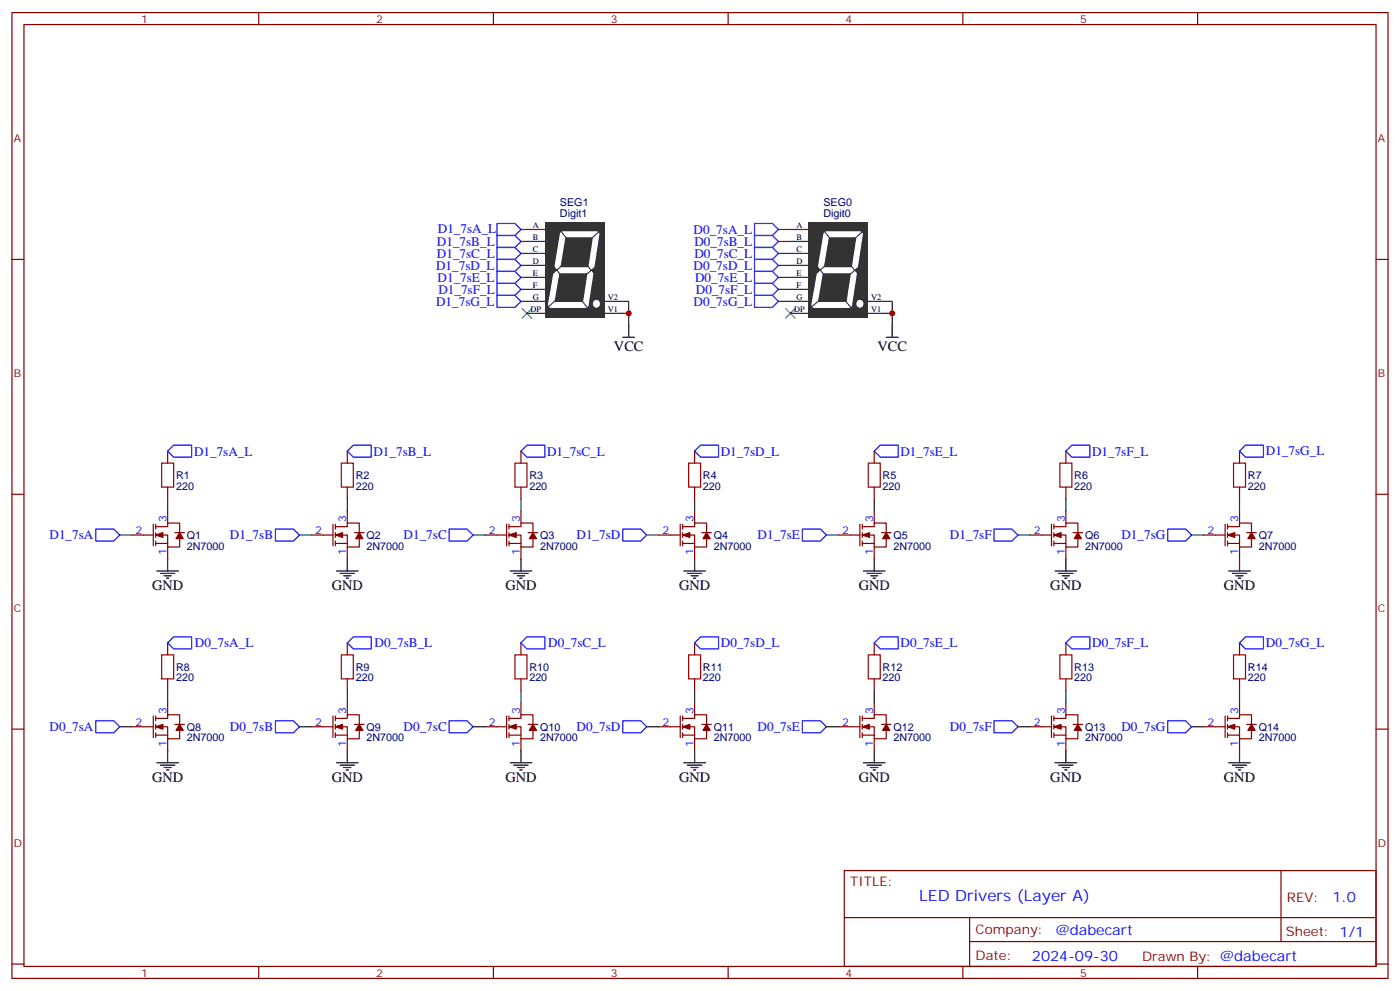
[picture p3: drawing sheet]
<svg xmlns="http://www.w3.org/2000/svg" width="412mm" height="292mm" viewBox="0 0 412 292" stroke-linecap="round" stroke-linejoin="round" font-family="sans-serif">
<g fill="none" stroke="#870000" stroke-width=".35">
<path d="M3.5 3.7h405.4v284.3h-405.4zM7.1 7.2h398.2v277.3h-398.2zM76.2 3.7v3.5M145.3 3.7v3.5M214.5 3.7v3.5M283.6 3.7v3.5M352.8 3.7v3.5M3.5 76.4h3.6M405.3 76.4h3.6M3.5 145.5h3.6M405.3 145.5h3.6M3.5 214.7h3.6"/>
<path d="M405.3 214.7h3.6M248.7 256.3h156.6v28.2h-156.6zM377.3 256.3v20.9M248.7 270.1h156.5M285.6 277.2h119.6M285.6 270.1v14.2M3.5 283.8h3.6M76.2 284.5v3.5M145.3 284.5v3.5M214.5 284.5v3.5M283.6 284.5v3.5M352.8 284.5v3.5"/>
<path d="M405.3 283.8h3.6"/>
</g>
<g fill="none" stroke="#00f" stroke-width=".35">
<path d="M146.4 69.3h5.3l1.8 1.8-1.8 1.7h-5.3zM146.4 72.8h5.3l1.8 1.8-1.8 1.8h-5.3zM146.4 76.4h5.3l1.8 1.7-1.8 1.8h-5.3zM146.4 79.9h5.3l1.8 1.8-1.8 1.7h-5.3zM222.2 79.9h5.3l1.8 1.8-1.8 1.7h-5.3zM222.2 76.4h5.3l1.8 1.7-1.8 1.8h-5.3zM222.2 72.8h5.3l1.8 1.8-1.8 1.8h-5.3zM222.2 69.3h5.3l1.8 1.8-1.8 1.7h-5.3zM222.2 65.8h5.3l1.8 1.8-1.8 1.7h-5.3zM146.4 83.4h5.3l1.8 1.8-1.8 1.8h-5.3zM146.4 87h5.3l1.8 1.7-1.8 1.8h-5.3zM222.2 87h5.3l1.8 1.7-1.8 1.8h-5.3z"/>
<path d="M222.2 83.4h5.3l1.8 1.8-1.8 1.8h-5.3zM28.2 155.8h5.3l1.8 1.7-1.8 1.8h-5.3z"/>
</g>
<path d="M153.8 90.8l2.8 2.9M156.6 90.8l-2.8 2.9M231.4 90.8l2.8 2.9M234.2 90.8l-2.8 2.9" fill="none" stroke="#3c3" stroke-width=".35"/>
<path d="M155.2 78.1h5.3M155.2 74.6h5.3M155.2 71.1h5.3M155.2 67.6h5.3M155.2 88.7h5.3M155.2 92.3h5.3M155.2 85.2h5.3M155.2 81.7h5.3M178.2 88.7h5.2M178.2 92.3h5.2" fill="none" stroke="#000" stroke-width=".35"/>
<path d="M160.5 65.4h17.7v28.3h-17.7z" fill="#333"/>
<path d="M164 79.6l-1.7 10.2h10.2l3.2-20.8h-9.9l-1.8 10.6h9.9" fill="none" stroke="#fff" stroke-width="1.8"/>
<path d="M165.1 67.9l9.1 11.7-13.3 11.2M176.7 67.9l-12.7 11.6 9.6 11.7" fill="none" stroke="#333" stroke-width=".32"/>
<path d="M163 78l1.2 1.5-1.7 1.5zM174 79.5l1.1 1.4 .4-2.7z" fill="#333"/>
<circle cx="175.6" cy="89.4" r="1.11" fill="#fff"/>
<path d="M232.8 78.1h5.3M232.8 74.6h5.3M232.8 71.1h5.3M232.8 67.6h5.3M232.8 88.7h5.3M232.8 92.3h5.3M232.8 85.2h5.3M232.8 81.7h5.3M255.8 88.7h5.3M255.8 92.3h5.3" fill="none" stroke="#000" stroke-width=".35"/>
<path d="M238.1 65.4h17.7v28.3h-17.7z" fill="#333"/>
<path d="M241.7 79.6l-1.8 10.2h10.2l3.2-20.8h-9.9l-1.7 10.6h9.8" fill="none" stroke="#fff" stroke-width="1.8"/>
<path d="M242.7 67.9l9.1 11.7-13.3 11.2M254.4 67.9l-12.8 11.6 9.6 11.7" fill="none" stroke="#333" stroke-width=".32"/>
<path d="M240.6 78l1.2 1.5-1.6 1.5zM251.6 79.5l1.1 1.4 .4-2.7z" fill="#333"/>
<circle cx="253.2" cy="89.4" r="1.11" fill="#fff"/>
<g fill="none" stroke="#000" stroke-width=".35">
<path d="M183.4 99.3h3.6M185.2 95.8v3.5M261.1 99.3h3.5M262.8 95.8v3.5M46.2 168.1h6.4M47.3 168.8h4.2M48.3 169.5h2.1M49 170.2h.7M49.4 164.6v3.5M99.1 168.1h6.4M100.2 168.8h4.2M101.2 169.5h2.2"/>
<path d="M102 170.2h.7M102.3 164.6v3.5M150.3 168.1h6.3M151.3 168.8h4.3M152.4 169.5h2.1M153.1 170.2h.7M153.5 164.6v3.5M201.4 168.1h6.4M202.5 168.8h4.2M203.6 169.5h2.1M204.3 170.2h.7M204.6 164.6v3.5"/>
<path d="M254.4 168.1h6.3M255.4 168.8h4.2M256.5 169.5h2.1M257.2 170.2h.7M257.5 164.6v3.5M310.8 168.1h6.3M311.9 168.8h4.2M312.9 169.5h2.1M313.6 170.2h.7M314 164.6v3.5M361.9 168.1h6.4M363 168.8h4.2"/>
<path d="M364.1 169.5h2.1M364.8 170.2h.7M365.1 164.6v3.5M46.2 224.5h6.4M47.3 225.2h4.2M48.3 226h2.1M49 226.7h.7M49.4 221v3.5M99.1 224.5h6.4M100.2 225.2h4.2M101.2 226h2.2M102 226.7h.7"/>
<path d="M102.3 221v3.5M150.3 224.5h6.3M151.3 225.2h4.3M152.4 226h2.1M153.1 226.7h.7M153.5 221v3.5M201.4 224.5h6.4M202.5 225.2h4.2M203.6 226h2.1M204.3 226.7h.7M204.6 221v3.5M254.4 224.5h6.3"/>
<path d="M255.4 225.2h4.2M256.5 226h2.1M257.2 226.7h.7M257.5 221v3.5M310.8 224.5h6.3M311.9 225.2h4.2M312.9 226h2.1M313.6 226.7h.7M314 221v3.5M361.9 224.5h6.4M363 225.2h4.2M364.1 226h2.1"/>
<path d="M364.8 226.7h.7M365.1 221v3.5"/>
</g>
<g fill="none" stroke="#008700" stroke-width=".35">
<path d="M153.5 67.6h1.7M153.5 78.1h1.7M153.5 74.6h1.7M153.5 71.1h1.7M229.3 67.6h3.5M229.3 78.1h3.5M229.3 74.6h3.5M229.3 71.1h3.5M153.5 88.7h1.7M153.5 85.2h1.7M153.5 81.7h1.7M183.4 88.7h1.8v7.1"/>
<path d="M183.4 92.3h1.8M229.3 88.7h3.5M229.3 85.2h3.5M229.3 81.7h3.5M261.1 88.7h1.7v7.1M261.1 92.3h1.7M35.3 157.5h3.5M49.4 146.9v3.6M88.2 157.5h3.5M102.3 146.9v3.6M139.3 157.5h3.6M153.5 146.9v3.6"/>
<path d="M190.5 157.5h3.5M204.6 146.9v3.6M243.4 157.5h3.5M257.5 146.9v3.6M299.9 157.5h3.5M314 146.9v3.6M351 157.5h3.5M365.1 146.9v3.6M35.3 214h3.5M49.4 203.4v3.5M88.2 214h3.5M102.3 203.4v3.5"/>
<path d="M139.3 214h3.6M153.5 203.4v3.5M190.5 214h3.5M204.6 203.4v3.5M243.4 214h3.5M257.5 203.4v3.5M299.9 214h3.5M314 203.4v3.5M351 214h3.5M365.1 203.4v3.5"/>
</g>
<g fill="none" stroke="#870000" stroke-width=".35">
<path d="M49.4 132.8v3.5M102.3 132.8v3.5M153.5 132.8v3.5M204.6 132.8v3.5M257.5 132.8v3.5M314 132.8v3.5M365.1 132.8v3.5M38.8 157.5h6.4M45.2 154.3v6.4M45.9 157.5h3.5v3.5h3.5v-2.4M45.9 155h3.5v-1h3.5v2.8M45.9 154.3v1.5"/>
<path d="M45.9 156.8v1.4M45.9 159.3v1.4M45.9 160h3.5M49.4 143.4v3.5M49.4 150.5v3.5M51.5 156.8h2.8M91.7 157.5h6.4M98.1 154.3v6.4M98.8 157.5h3.5v3.5h3.5v-2.4M98.8 155h3.5v-1h3.5v2.8M98.8 160h3.5M98.8 154.3v1.5"/>
<path d="M98.8 156.8v1.4M98.8 159.3v1.4M102.3 143.4v3.5M102.3 150.5v3.5M104.4 156.8h2.8M142.9 157.5h6.3M149.2 154.3v6.4M149.9 157.5h3.6v3.5h3.5v-2.4M149.9 155h3.6v-1h3.5v2.8M149.9 160h3.6M149.9 154.3v1.5M149.9 156.8v1.4"/>
<path d="M149.9 159.3v1.4M153.5 143.4v3.5M153.5 150.5v3.5M155.6 156.8h2.8M194 157.5h6.4M200.4 154.3v6.4M201.1 157.5h3.5v3.5h3.5v-2.4M201.1 155h3.5v-1h3.5v2.8M201.1 160h3.5M201.1 154.3v1.5M201.1 156.8v1.4M201.1 159.3v1.4"/>
<path d="M204.6 143.4v3.5M204.6 150.5v3.5M206.7 156.8h2.8M246.9 157.5h6.4M253.3 154.3v6.4M254 157.5h3.5v3.5h3.6v-2.4M254 155h3.5v-1h3.6v2.8M254 160h3.5M254 154.3v1.5M254 156.8v1.4M254 159.3v1.4M257.5 143.4v3.5"/>
<path d="M257.5 150.5v3.5M259.6 156.8h2.9M303.4 157.5h6.3M309.7 154.3v6.4M310.4 157.5h3.6v3.5h3.5v-2.4M310.4 155h3.6v-1h3.5v2.8M310.4 160h3.6M310.4 154.3v1.5M310.4 156.8v1.4M310.4 159.3v1.4M314 143.4v3.5M314 150.5v3.5"/>
<path d="M316.1 156.8h2.8M354.5 157.5h6.4M360.9 154.3v6.4M361.6 157.5h3.5v3.5h3.6v-2.4M361.6 155h3.5v-1h3.6v2.8M361.6 160h3.5M361.6 154.3v1.5M361.6 156.8v1.4M361.6 159.3v1.4M365.1 143.4v3.5M365.1 150.5v3.5M367.2 156.8h2.9"/>
<path d="M49.4 161v3.6M102.3 161v3.6M153.5 161v3.6M204.6 161v3.6M257.5 161v3.6M314 161v3.6M365.1 161v3.6M49.4 189.3v3.5M49.4 199.8v3.6M102.3 189.3v3.5M102.3 199.8v3.6M153.5 189.3v3.5"/>
<path d="M153.5 199.8v3.6M204.6 189.3v3.5M204.6 199.8v3.6M257.5 189.3v3.5M257.5 199.8v3.6M314 189.3v3.5M314 199.8v3.6M365.1 189.3v3.5M365.1 199.8v3.6M38.8 214h6.4M45.2 210.8v6.3M45.9 214h3.5v3.5h3.5v-2.5"/>
<path d="M45.9 211.5h3.5v-1.1h3.5v2.9M45.9 210.8v1.4M45.9 213.3v1.4M45.9 215.7v1.4M45.9 216.4h3.5M49.4 206.9v3.5M49.4 217.5v3.5M51.5 213.3h2.8M91.7 214h6.4M98.1 210.8v6.3M98.8 214h3.5v3.5h3.5v-2.5M98.8 211.5h3.5v-1.1h3.5v2.9"/>
<path d="M98.8 210.8v1.4M98.8 213.3v1.4M98.8 215.7v1.4M98.8 216.4h3.5M102.3 206.9v3.5M102.3 217.5v3.5M104.4 213.3h2.8M142.9 214h6.3M149.2 210.8v6.3M149.9 214h3.6v3.5h3.5v-2.5M149.9 211.5h3.6v-1.1h3.5v2.9M149.9 210.8v1.4"/>
<path d="M149.9 213.3v1.4M149.9 215.7v1.4M149.9 216.4h3.6M153.5 206.9v3.5M153.5 217.5v3.5M155.6 213.3h2.8M194 214h6.4M200.4 210.8v6.3M201.1 214h3.5v3.5h3.5v-2.5M201.1 211.5h3.5v-1.1h3.5v2.9M201.1 210.8v1.4M201.1 213.3v1.4"/>
<path d="M201.1 215.7v1.4M201.1 216.4h3.5M204.6 206.9v3.5M204.6 217.5v3.5M206.7 213.3h2.8M246.9 214h6.4M253.3 210.8v6.3M254 214h3.5v3.5h3.6v-2.5M254 211.5h3.5v-1.1h3.6v2.9M254 210.8v1.4M254 213.3v1.4M254 215.7v1.4"/>
<path d="M254 216.4h3.5M257.5 206.9v3.5M257.5 217.5v3.5M259.6 213.3h2.9M303.4 214h6.3M309.7 210.8v6.3M310.4 214h3.6v3.5h3.5v-2.5M310.4 211.5h3.6v-1.1h3.5v2.9M310.4 210.8v1.4M310.4 213.3v1.4M310.4 215.7v1.4M310.4 216.4h3.6"/>
<path d="M314 206.9v3.5M314 217.5v3.5M316.1 213.3h2.8M354.5 214h6.4M360.9 210.8v6.3M361.6 214h3.5v3.5h3.6v-2.5M361.6 211.5h3.5v-1.1h3.6v2.9M361.6 216.4h3.5M361.6 210.8v1.4M361.6 213.3v1.4M361.6 215.7v1.4M365.1 206.9v3.5"/>
<path d="M365.1 217.5v3.5M367.2 213.3h2.9"/>
</g>
<g fill="#870000" stroke="#870000" stroke-width=".35">
<path d="M52.9 156.8l1.1 1.8h-2.1z"/>
<path d="M45.9 157.5l2.1-.7v1.4z"/>
<path d="M105.8 156.8l1.1 1.8h-2.1z"/>
<path d="M98.8 157.5l2.1-.7v1.4z"/>
<path d="M157 156.8l1 1.8h-2.1z"/>
<path d="M149.9 157.5l2.1-.7v1.4z"/>
<path d="M208.1 156.8l1.1 1.8h-2.1z"/>
<path d="M201.1 157.5l2.1-.7v1.4z"/>
<path d="M261.1 156.8l1 1.8h-2.1z"/>
<path d="M254 157.5l2.1-.7v1.4z"/>
<path d="M317.5 156.8l1.1 1.8h-2.2z"/>
<path d="M310.4 157.5l2.2-.7v1.4z"/>
<path d="M52.9 213.3l1.1 1.7h-2.1z"/>
<path d="M45.9 214l2.1-.7v1.4z"/>
<path d="M105.8 213.3l1.1 1.7h-2.1z"/>
<path d="M98.8 214l2.1-.7v1.4z"/>
<path d="M157 213.3l1 1.7h-2.1z"/>
<path d="M149.9 214l2.1-.7v1.4z"/>
<path d="M208.1 213.3l1.1 1.7h-2.1z"/>
<path d="M201.1 214l2.1-.7v1.4z"/>
<path d="M261.1 213.3l1 1.7h-2.1z"/>
<path d="M254 214l2.1-.7v1.4z"/>
<path d="M317.5 213.3l1.1 1.7h-2.2z"/>
<path d="M310.4 214l2.2-.7v1.4z"/>
<path d="M368.7 213.3l1 1.7h-2.1z"/>
<path d="M361.6 214l2.1-.7v1.4z"/>
<path d="M368.7 156.8l1 1.8h-2.1z"/>
<path d="M361.6 157.5l2.1-.7v1.4z"/>
</g>
<g fill="none" stroke="#a10000" stroke-width=".35">
<path d="M47.6 136.3h3.6v7.1h-3.6zM100.5 136.3h3.6v7.1h-3.6zM151.7 136.3h3.5v7.1h-3.5zM202.8 136.3h3.6v7.1h-3.6zM255.8 136.3h3.5v7.1h-3.5zM312.2 136.3h3.5v7.1h-3.5zM363.4 136.3h3.5v7.1h-3.5zM47.6 192.8h3.6v7h-3.6zM100.5 192.8h3.6v7h-3.6zM151.7 192.8h3.5v7h-3.5zM202.8 192.8h3.6v7h-3.6zM255.8 192.8h3.5v7h-3.5z"/>
<path d="M312.2 192.8h3.5v7h-3.5zM363.4 192.8h3.5v7h-3.5z"/>
</g>
<g fill="none" stroke="#00f" stroke-width=".35">
<path d="M146.4 65.8h5.3l1.8 1.8-1.8 1.7h-5.3zM49.4 132.8l1.8-1.7h5.2v3.5h-5.2zM102.3 132.8l1.8-1.7h5.3v3.5h-5.3zM153.5 132.8l1.7-1.7h5.3v3.5h-5.3zM204.6 132.8l1.8-1.7h5.3v3.5h-5.3zM259.3 131.1h5.3v3.5h-5.3l-1.8-1.8zM314 132.8l1.7-1.7h5.3v3.5h-5.3zM365.1 132.8l1.8-1.7h5.3v3.5h-5.3zM81.1 155.8h5.3l1.8 1.7-1.8 1.8h-5.3zM132.3 155.8h5.3l1.7 1.7-1.7 1.8h-5.3zM183.4 155.8h5.3l1.8 1.7-1.8 1.8h-5.3zM236.4 155.8h5.3l1.7 1.7-1.7 1.8h-5.3z"/>
<path d="M292.8 155.8h5.3l1.8 1.7-1.8 1.8h-5.3zM344 155.8h5.2l1.8 1.7-1.8 1.8h-5.2zM51.2 187.5h5.2v3.5h-5.2l-1.8-1.7zM102.3 189.3l1.8-1.8h5.3v3.5h-5.3zM155.2 187.5h5.3v3.5h-5.3l-1.7-1.7zM204.6 189.3l1.8-1.8h5.3v3.5h-5.3zM259.3 187.5h5.3v3.5h-5.3l-1.8-1.7zM314 189.3l1.7-1.8h5.3v3.5h-5.3zM365.1 189.3l1.8-1.8h5.3v3.5h-5.3zM28.2 212.2h5.3l1.8 1.8-1.8 1.7h-5.3zM81.1 212.2h5.3l1.8 1.8-1.8 1.7h-5.3zM132.3 212.2h5.3l1.7 1.8-1.7 1.7h-5.3z"/>
<path d="M183.4 212.2h5.3l1.8 1.8-1.8 1.7h-5.3zM236.4 212.2h5.3l1.7 1.8-1.7 1.7h-5.3zM292.8 212.2h5.3l1.8 1.8-1.8 1.7h-5.3zM344 212.2h5.2l1.8 1.8-1.8 1.7h-5.2z"/>
</g>
<g fill="#c00">
<circle cx="185.2" cy="92.3" r=".88"/>
<circle cx="262.8" cy="92.3" r=".88"/>
</g>
<text font-size="4.6" fill="#00f" x="270.8" y="265.3">LED Drivers (Layer A)</text>
<g font-size="4.2">
<text x="180.9" y="103.3">VCC</text>
<text x="258.5" y="103.3">VCC</text>
<text x="44.8" y="173.7">GND</text>
<text x="97.7" y="173.7">GND</text>
<text x="148.9" y="173.7">GND</text>
<text x="200" y="173.7">GND</text>
<text x="252.9" y="173.7">GND</text>
<text x="309.4" y="173.7">GND</text>
<text x="360.5" y="173.7">GND</text>
<text x="44.8" y="230.2">GND</text>
<text x="97.7" y="230.2">GND</text>
<text x="148.9" y="230.2">GND</text>
<text x="200" y="230.2">GND</text>
<text x="252.9" y="230.2">GND</text>
<text x="309.4" y="230.2">GND</text>
<text x="360.5" y="230.2">GND</text>
</g>
<g font-size="4.2" fill="#00f">
<text x="392.5" y="265.6">1.0</text>
<text x="310.9" y="275.1">@dabecart</text>
<text x="304" y="282.9">2024-09-30</text>
</g>
<g font-size="3.9" fill="#00f">
<text x="129" y="68.7">D1_7sA_L</text>
<text x="204.3" y="68.8">D0_7sA_L</text>
<text x="128.7" y="72.3">D1_7sB_L</text>
<text x="128.7" y="75.9">D1_7sC_L</text>
<text x="204.5" y="75.9">D0_7sC_L</text>
<text x="204.5" y="72.3">D0_7sB_L</text>
<text x="128.5" y="79.4">D1_7sD_L</text>
<text x="128.9" y="82.9">D1_7sE_L</text>
<text x="204.3" y="79.4">D0_7sD_L</text>
<text x="204.7" y="82.9">D0_7sE_L</text>
<text x="128.5" y="90">D1_7sG_L</text>
<text x="129.1" y="86.4">D1_7sF_L</text>
<text x="204.3" y="90">D0_7sG_L</text>
<text x="205" y="86.4">D0_7sF_L</text>
<text x="57.1" y="134.1">D1_7sA_L</text>
<text x="110" y="134.2">D1_7sB_L</text>
<text x="161.2" y="134.2">D1_7sC_L</text>
<text x="212.3" y="134.2">D1_7sD_L</text>
<text x="265.2" y="134.2">D1_7sE_L</text>
<text x="321.7" y="134.2">D1_7sF_L</text>
<text x="372.9" y="134">D1_7sG_L</text>
<text x="14.6" y="158.8">D1_7sA</text>
<text x="67.7" y="158.8">D1_7sB</text>
<text x="118.9" y="158.8">D1_7sC</text>
<text x="169.8" y="158.8">D1_7sD</text>
<text x="223.2" y="158.8">D1_7sE</text>
<text x="279.8" y="158.8">D1_7sF</text>
<text x="330.3" y="158.8">D1_7sG</text>
<text x="57.4" y="190.6">D0_7sA_L</text>
<text x="110.3" y="190.6">D0_7sB_L</text>
<text x="161.5" y="190.6">D0_7sC_L</text>
<text x="212.4" y="190.5">D0_7sD_L</text>
<text x="265.3" y="190.5">D0_7sE_L</text>
<text x="321.7" y="190.5">D0_7sF_L</text>
<text x="372.9" y="190.5">D0_7sG_L</text>
<text x="14.6" y="215.2">D0_7sA</text>
<text x="67.7" y="215.2">D0_7sB</text>
<text x="118.9" y="215.2">D0_7sC</text>
<text x="169.8" y="215.2">D0_7sD</text>
<text x="223.2" y="215.2">D0_7sE</text>
<text x="279.8" y="215.2">D0_7sF</text>
<text x="330.3" y="215.2">D0_7sG</text>
</g>
<g font-size="3.9" fill="#800">
<text x="250.5" y="260.9">TITLE:</text>
<text x="379.1" y="265.6">REV:</text>
<text x="287.4" y="275.1">Company:</text>
<text x="378.7" y="275.7">Sheet: 1/1</text>
<text x="287.4" y="282.8">Date:</text>
<text x="336.4" y="282.8">Drawn By: @dabecart</text>
</g>
<g font-size="3.2" fill="#800">
<text x="41.6" y="6.7">1</text>
<text x="110.8" y="6.7">2</text>
<text x="179.9" y="6.7">3</text>
<text x="249.1" y="6.7">4</text>
<text x="318.2" y="6.7">5</text>
<text x="4.1" y="41.8">A</text>
<text x="405.9" y="41.8">A</text>
<text x="4.1" y="110.9">B</text>
<text x="405.9" y="110.9">B</text>
<text x="4.1" y="180.1">C</text>
<text x="405.9" y="180.1">C</text>
<text x="4.1" y="249.2">D</text>
<text x="405.9" y="249.2">D</text>
<text x="41.6" y="287.5">1</text>
<text x="110.8" y="287.5">2</text>
<text x="179.9" y="287.5">3</text>
<text x="249.1" y="287.5">4</text>
<text x="318.2" y="287.5">5</text>
</g>
<g font-size="3.2" fill="#000080">
<text x="164.9" y="63.8">Digit1</text>
<text x="164.9" y="60.7">SEG1</text>
<text x="242.6" y="63.8">Digit0</text>
<text x="242.6" y="60.7">SEG0</text>
<text x="51.9" y="141.1">R1</text>
<text x="104.8" y="141.1">R2</text>
<text x="155.9" y="141.1">R3</text>
<text x="207.1" y="141.1">R4</text>
<text x="260" y="141.1">R5</text>
<text x="316.4" y="141.1">R6</text>
<text x="367.6" y="141.1">R7</text>
<text x="51.9" y="144.2">220</text>
<text x="104.8" y="144.2">220</text>
<text x="155.9" y="144.2">220</text>
<text x="207.1" y="144.2">220</text>
<text x="260" y="144.2">220</text>
<text x="316.4" y="144.2">220</text>
<text x="367.6" y="144.2">220</text>
<text x="55" y="161.8">2N7000</text>
<text x="55" y="158.7">Q1</text>
<text x="107.9" y="161.8">2N7000</text>
<text x="107.9" y="158.7">Q2</text>
<text x="159.1" y="161.8">2N7000</text>
<text x="159.1" y="158.7">Q3</text>
<text x="210.3" y="161.8">2N7000</text>
<text x="210.3" y="158.7">Q4</text>
<text x="263.2" y="161.8">2N7000</text>
<text x="263.2" y="158.7">Q5</text>
<text x="319.6" y="161.8">2N7000</text>
<text x="319.6" y="158.7">Q6</text>
<text x="370.8" y="161.8">2N7000</text>
<text x="370.8" y="158.7">Q7</text>
<text x="51.9" y="197.5">R8</text>
<text x="104.8" y="197.5">R9</text>
<text x="155.9" y="197.5">R10</text>
<text x="207.1" y="197.5">R11</text>
<text x="260" y="197.5">R12</text>
<text x="316.4" y="197.5">R13</text>
<text x="367.6" y="197.5">R14</text>
<text x="51.9" y="200.6">220</text>
<text x="104.8" y="200.6">220</text>
<text x="155.9" y="200.6">220</text>
<text x="207.1" y="200.6">220</text>
<text x="260" y="200.6">220</text>
<text x="316.4" y="200.6">220</text>
<text x="367.6" y="200.6">220</text>
<text x="55" y="215.1">Q8</text>
<text x="107.9" y="215.1">Q9</text>
<text x="159.1" y="215.1">Q10</text>
<text x="210.3" y="215.1">Q11</text>
<text x="263.2" y="215.1">Q12</text>
<text x="319.6" y="215.1">Q13</text>
<text x="370.8" y="215.1">Q14</text>
<text x="55" y="218.3">2N7000</text>
<text x="107.9" y="218.3">2N7000</text>
<text x="159.1" y="218.3">2N7000</text>
<text x="210.3" y="218.3">2N7000</text>
<text x="263.2" y="218.3">2N7000</text>
<text x="319.6" y="218.3">2N7000</text>
<text x="370.8" y="218.3">2N7000</text>
</g>
<g font-size="3.2" fill="#00f">
<text x="49" y="153.6" transform="rotate(-90 49 153.6)">3</text>
<text x="102" y="153.6" transform="rotate(-90 102 153.6)">3</text>
<text x="153.1" y="153.6" transform="rotate(-90 153.1 153.6)">3</text>
<text x="204.3" y="153.6" transform="rotate(-90 204.3 153.6)">3</text>
<text x="257.2" y="153.6" transform="rotate(-90 257.2 153.6)">3</text>
<text x="313.6" y="153.6" transform="rotate(-90 313.6 153.6)">3</text>
<text x="364.8" y="153.6" transform="rotate(-90 364.8 153.6)">3</text>
<text x="40" y="157.2">2</text>
<text x="92.9" y="157.2">2</text>
<text x="144" y="157.2">2</text>
<text x="195.2" y="157.2">2</text>
<text x="248.1" y="157.2">2</text>
<text x="304.5" y="157.2">2</text>
<text x="355.7" y="157.2">2</text>
<text x="49" y="163.4" transform="rotate(-90 49 163.4)">1</text>
<text x="102" y="163.4" transform="rotate(-90 102 163.4)">1</text>
<text x="153.1" y="163.4" transform="rotate(-90 153.1 163.4)">1</text>
<text x="204.3" y="163.4" transform="rotate(-90 204.3 163.4)">1</text>
<text x="257.2" y="163.4" transform="rotate(-90 257.2 163.4)">1</text>
<text x="313.6" y="163.4" transform="rotate(-90 313.6 163.4)">1</text>
<text x="364.8" y="163.4" transform="rotate(-90 364.8 163.4)">1</text>
<text x="40" y="213.6">2</text>
<text x="49" y="210.1" transform="rotate(-90 49 210.1)">3</text>
<text x="92.9" y="213.6">2</text>
<text x="102" y="210.1" transform="rotate(-90 102 210.1)">3</text>
<text x="144" y="213.6">2</text>
<text x="153.1" y="210.1" transform="rotate(-90 153.1 210.1)">3</text>
<text x="195.2" y="213.6">2</text>
<text x="204.3" y="210.1" transform="rotate(-90 204.3 210.1)">3</text>
<text x="248.1" y="213.6">2</text>
<text x="257.2" y="210.1" transform="rotate(-90 257.2 210.1)">3</text>
<text x="304.5" y="213.6">2</text>
<text x="313.6" y="210.1" transform="rotate(-90 313.6 210.1)">3</text>
<text x="355.7" y="213.6">2</text>
<text x="364.8" y="210.1" transform="rotate(-90 364.8 210.1)">3</text>
<text x="49" y="219.9" transform="rotate(-90 49 219.9)">1</text>
<text x="102" y="219.9" transform="rotate(-90 102 219.9)">1</text>
<text x="153.1" y="219.9" transform="rotate(-90 153.1 219.9)">1</text>
<text x="204.3" y="219.9" transform="rotate(-90 204.3 219.9)">1</text>
<text x="257.2" y="219.9" transform="rotate(-90 257.2 219.9)">1</text>
<text x="313.6" y="219.9" transform="rotate(-90 313.6 219.9)">1</text>
<text x="364.8" y="219.9" transform="rotate(-90 364.8 219.9)">1</text>
</g>
<g font-size="2.5">
<text x="157" y="70.7">B</text>
<text x="157" y="67.2">A</text>
<text x="234.6" y="70.7">B</text>
<text x="234.6" y="67.2">A</text>
<text x="157" y="77.8">D</text>
<text x="157" y="74.3">C</text>
<text x="234.6" y="77.8">D</text>
<text x="234.6" y="74.3">C</text>
<text x="157" y="81.3">E</text>
<text x="234.6" y="81.3">E</text>
<text x="157" y="88.4">G</text>
<text x="157" y="84.8">F</text>
<text x="179" y="88.4">V2</text>
<text x="234.6" y="88.4">G</text>
<text x="234.6" y="84.8">F</text>
<text x="256.6" y="88.4">V2</text>
<text x="156.3" y="91.9">DP</text>
<text x="179" y="91.9">V1</text>
<text x="233.9" y="91.9">DP</text>
<text x="256.6" y="91.9">V1</text>
</g>
</svg>
